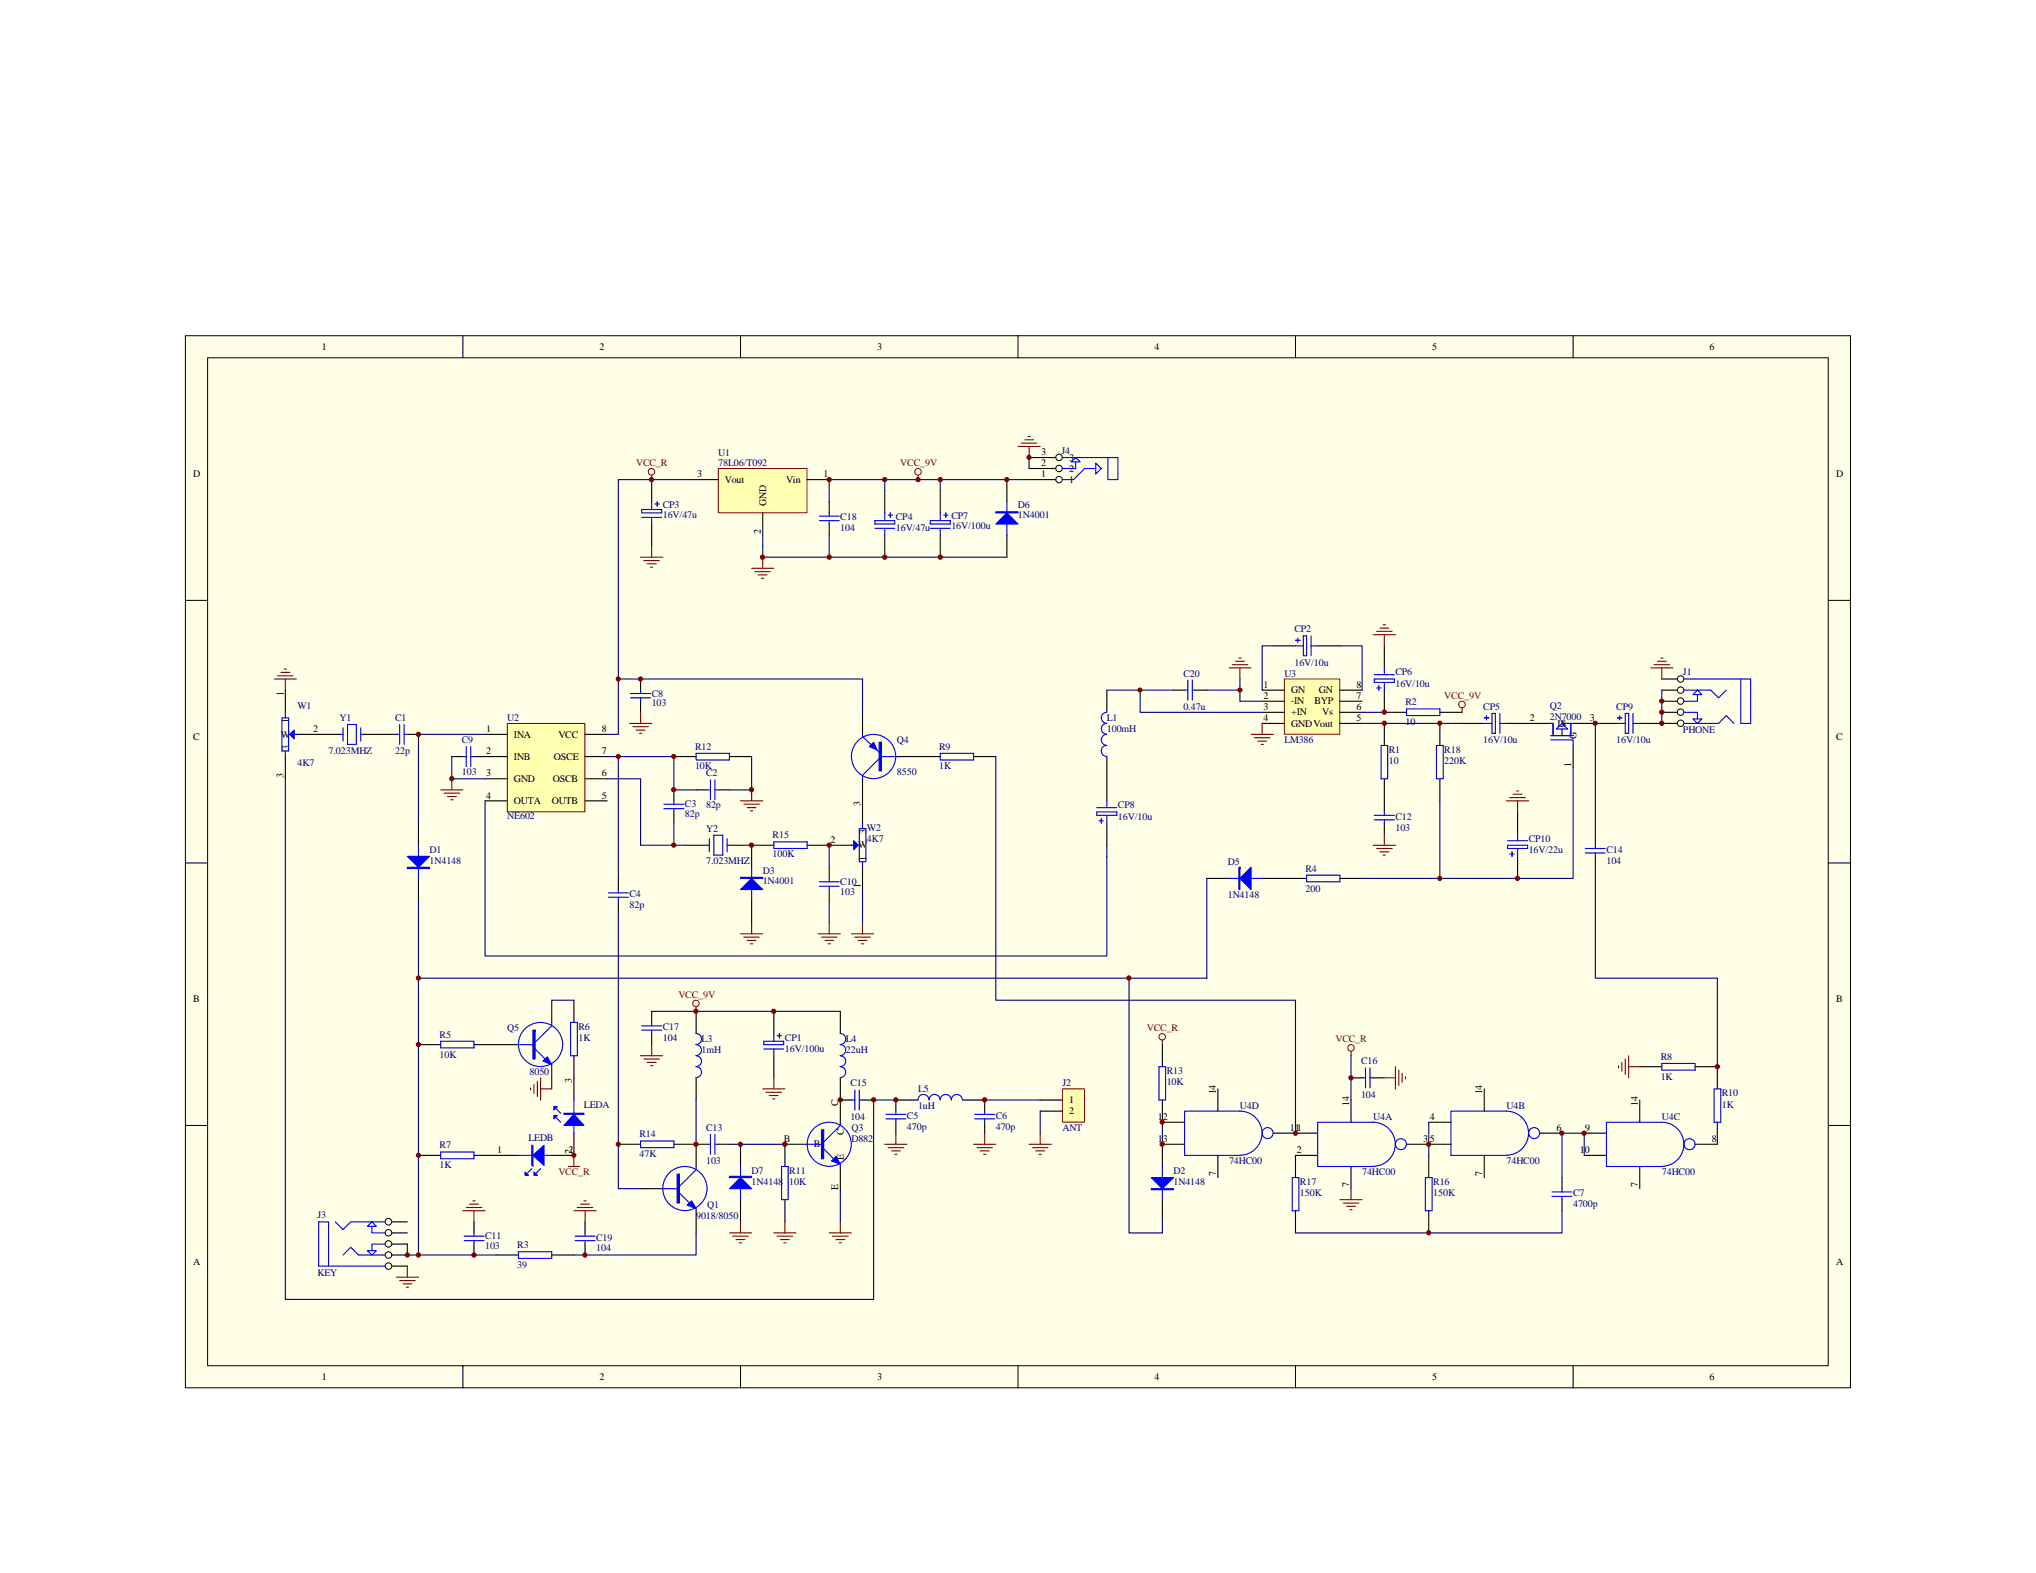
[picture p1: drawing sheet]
<svg xmlns="http://www.w3.org/2000/svg" width="279mm" height="216mm" viewBox="0 0 279 216" stroke-linecap="round" stroke-linejoin="round" font-family="sans-serif">
<path d="M25.4 46.1h228.5v144.4h-228.5z" fill="#ffffe8"/>
<g fill="none" stroke="#000" stroke-width=".14">
<path d="M25.4 46.1h228.5v144.4h-228.5zM28.5 49.1h222.4v138.4h-222.4zM63.5 46.1v3M101.6 46.1v3M139.7 46.1v3M177.8 46.1v3M215.9 46.1v3M25.4 82.4h3.1M250.9 82.4h3.1M25.4 118.4h3.1M250.9 118.4h3.1M25.4 154.5h3.1"/>
<path d="M250.9 154.5h3.1M63.5 187.5v3M101.6 187.5v3M139.7 187.5v3M177.8 187.5v3M215.9 187.5v3"/>
</g>
<path d="M113.8 68.9v1.5M113.8 71.9v1.5M129 67.4v3M129 73.4v3.1M138.2 65.8v3.1M138.2 73.4v3.1M43.7 100.8h3.1M49.8 100.8h4.6M55.9 100.8h1.5" fill="none" stroke="#000" stroke-width=".15"/>
<g fill="none" stroke="#00f" stroke-width=".15">
<path d="M112.4 71.5h2.8M112.4 70.8h2.8M113.8 70.4v.4M113.8 71.5v.4M127.7 71.5h2.7v.4h-2.7zM127.7 72.5h2.7M129 70.4v1.1M129 72.5v.9M129.5 70.7h.6M129.8 70.4v.6M138.2 68.9v4.5M47.1 99.9v1.8"/>
<path d="M47.7 99.4h1.2v2.8h-1.2zM49.5 99.9v1.8M54.8 99.4v2.8M55.5 99.4v2.8M46.8 100.8h.3M49.5 100.8h.3M54.4 100.8h.4M55.5 100.8h.4"/>
</g>
<g fill="#00f" stroke="#00f" stroke-width=".15">
<path d="M138.2 70.4l1.5 1.5h-3z"/>
<path d="M136.7 70.3h3v.1h-3z" fill-rule="evenodd"/>
</g>
<path d="M141.1 59.9h.3M139.7 61.3h3M140.2 60.8h2.1M140.6 60.4h1.2M141.2 61.3v1.5" fill="none" stroke="#800000" stroke-width=".15"/>
<path d="M69.6 99.3h10.7v12.1h-10.7z" fill="#ffffb0"/>
<g fill="none" stroke="#800000" stroke-width=".14">
<path d="M69.6 99.3h10.7v12.1h-10.7z"/>
<circle cx="89.4" cy="64.8" r=".45"/>
</g>
<g fill="none" stroke="#000" stroke-width=".15">
<path d="M89.4 65.8v3.1M89.4 71.9v3.1M87.9 93.2v1.5M87.9 96.2v1.6M118.4 97.8v3M62 103.8h1.5M65 103.8h4.6M66.6 100.8h3M66.6 106.9h3M66.6 109.9h3M80.3 100.8h3M80.3 103.8h3"/>
<path d="M80.3 106.9h3M80.3 109.9h3M92.5 103.8h3M92.5 108.4v1.5M92.5 111.4v1.6M94 116h3M95.5 108.4h1.5M98.6 108.4h1.5M100.1 103.8h3M100.1 116h6.1M103.1 116v3M110.8 116h3"/>
<path d="M113.8 119v1.6M118.4 106.9v3M122.9 103.8h6.1M133.6 103.8h3.1M103.1 123.6v3.1M113.8 122.1v1.5"/>
</g>
<g fill="none" stroke="#00f" stroke-width=".15">
<path d="M88.1 69.9h2.7v.5h-2.7zM88.1 71h2.7M89.4 68.9v1M89.4 71v.9M89.9 69.2h.6M90.2 68.9v.6M86.5 95.8h2.8M86.5 95.2h2.8M87.9 94.7v.5M87.9 95.8v.4M63.5 103.8h.5M64 102.5v2.7"/>
<path d="M64.6 102.5v2.7M64.6 103.8h.4M91.1 111h2.8M91.1 110.4h2.8M92.5 109.9v.5M92.5 111v.4M95.5 103.4h4.6v.9h-4.6zM97 108.4h.5M97 116h.3M97.3 115.1v1.8M97.5 107v2.8M98 114.6h1.2v2.8h-1.2z"/>
<path d="M98.1 108.4h.5M98.1 107v2.8M99.8 115.1v1.8M99.8 116h.3M103.1 119v4.6M106.2 115.5h4.6v1h-4.6zM118.4 100.8v.3l2.2 2.1M120.6 104.1l-2.2 2.3v.5M121 103.8h2.1M129 103.4h4.6v.9h-4.6zM112.4 121.6h2.8M112.4 121h2.8"/>
<path d="M113.8 120.6v.4M113.8 121.6v.5"/>
<circle cx="119.9" cy="103.8" r="3"/>
</g>
<path d="M118.4 97.8v-4.6h-33.5v7.6h-1.6M57.4 100.8h9.2M62 103.8v3.1h4.6M83.3 103.8h1.6v16.8M83.3 106.9h4.6v9.1h4.6M84.9 103.8h7.6v4.6h3M92.5 113v3h1.5M103.1 103.8v4.6h-3M113.8 116v3M113.8 123.6v3.1M118.4 122.1v4.6" fill="none" stroke="#000080" stroke-width=".15"/>
<g fill="none" stroke="#800000" stroke-width=".15">
<path d="M87.9 76.5h3.1M88.3 76.9h2.2M88.8 77.4h1.2M89.3 77.9h.3M89.4 65.2v.6M89.4 75v1.5M37.6 93.2h3.1M38.1 92.8h2.1M38.5 92.3h1.3M39 91.8h.3M39.2 93.2v1.5M86.4 99.3h3"/>
<path d="M86.8 99.7h2.2M87.9 97.8v1.5M60.5 108.4h3M60.9 108.9h2.2M61.4 109.3h1.2M61.8 109.8h.4M62 106.9v1.5M87.3 100.2h1.2M87.8 100.6h.3M101.6 109.9h3.1M102.1 110.4h2.1M102.5 110.8h1.2"/>
<path d="M103 111.3h.3M103.1 108.4v1.5M101.6 128.2h3.1M102.1 128.6h2.1M102.5 129.1h1.2M103 129.5h.3M103.1 126.7v1.5M112.3 128.2h3M112.7 128.6h2.2M113.2 129.1h1.2M113.6 129.5h.4M113.8 126.7v1.5"/>
<path d="M116.8 128.2h3.1M117.3 128.6h2.1M117.8 129.1h1.2M118.2 129.5h.3M118.4 126.7v1.5"/>
</g>
<g fill="#00f" stroke="#00f" stroke-width=".15">
<path d="M101.6 122.1l1.5-1.5 1.6 1.5z"/>
<path d="M119.3 102.5l.6-.6 .5 1z"/>
<path d="M101.6 120.4h3.1v.2h-3.1z" fill-rule="evenodd"/>
<path d="M120.6 101.9v3.9h.4v-3.9z" fill-rule="evenodd"/>
</g>
<path d="M98.6 64.3h12.1v6.1h-12.1z" fill="#ffffb0"/>
<g fill="none" stroke="#800000" stroke-width=".14">
<path d="M98.6 64.3h12.1v6.1h-12.1z"/>
<circle cx="126" cy="64.8" r=".45"/>
</g>
<g fill="none" stroke="#000" stroke-width=".15">
<path d="M95.5 65.8h3.1M104.7 70.4v3M110.8 65.8h3M121.4 67.4v3M121.4 73.4v3.1M151.9 94.7v3.1M197.6 99.3v3M209.8 99.3h3M215.9 99.3h6.1M225 99.3h3M151.9 103.8v6.1M151.9 113v3"/>
<path d="M197.6 106.9v3M208.3 111.4v3.1M208.3 117.5v3.1M215.9 102.3v3.1M84.9 120.6v1.5M84.9 123.6v1.5M165.6 120.6h3.1M173.2 120.6h6.1M183.9 120.6h3"/>
</g>
<path d="M103.1 78h3.1M103.6 78.5h2.1M104.1 78.9h1.2M104.5 79.4h.3M104.7 76.5v1.5M126 65.2v.6M206.7 109.9h3.1M207.2 109.5h2.1M207.6 109h1.3M208.1 108.6h.3M208.3 109.9v1.5" fill="none" stroke="#800000" stroke-width=".15"/>
<g fill="none" stroke="#00f" stroke-width=".15">
<path d="M120.1 71.5h2.7v.4h-2.7zM120.1 72.5h2.7M121.4 70.4v1.1M121.4 72.5v.9M121.9 70.7h.6M122.2 70.4v.6M151.9 97.8a.76 .76 0 0 0-.8 .7 .76 .76 0 0 0 .8 .8 .74 .74 0 0 0-.8 .7 .74 .74 0 0 0 .8 .8M214.4 99.3h1.5M215.6 99.3v1.7M222 99.3h1M222 98.5h.6M222.3 98.2v.6"/>
<path d="M223 97.9h.5v2.7h-.5zM224.1 99.3h.9M224.1 97.9v2.7M150.5 110.8h2.8M150.5 111.4h2.8v.5h-2.8zM150.8 112.7h.6M151.1 112.4v.6M151.9 100.8a.76 .76 0 0 0-.8 .8 .76 .76 0 0 0 .8 .7 .75 .75 0 0 0-.8 .8 .75 .75 0 0 0 .8 .7M151.9 109.9v.9M151.9 111.9v1.1M197.1 102.3h1v4.6h-1zM206.9 115.4h2.7"/>
<path d="M206.9 116h2.7v.5h-2.7zM207.2 117.2h.6M207.5 116.9v.6M208.3 114.5v.9M208.3 116.5v1M212.8 101h3.1M212.8 101.6h3.1v.7M213.1 100.8v-1.5h-.3h.3v1.7M213.6 100.1l.8-.8 .7 .8zM214.4 100.1v.9M83.5 122.6h2.7M83.5 123.1h2.7"/>
<path d="M84.9 122.1v.5M84.9 123.1v.5M168.7 120.6h4.5M179.3 120.1h4.6v.9h-4.6z"/>
</g>
<path d="M104.7 73.4v1.6M151.9 116v1.5M57.4 134.3h108.2M84.9 125.1v38.1" fill="none" stroke="#000080" stroke-width=".15"/>
<g fill="#00f" stroke="#00f" stroke-width=".15">
<path d="M170.2 120.6l1.5-1.6v3.1z"/>
<path d="M170 119v3.1h.2v-3.1z" fill-rule="evenodd"/>
</g>
<path d="M176.3 93.2h7.6v7.6h-7.6z" fill="#ffffb0"/>
<g fill="none" stroke="#800000" stroke-width=".14">
<path d="M176.3 93.2h7.6v7.6h-7.6z"/>
<circle cx="200.6" cy="96.7" r=".45"/>
<circle cx="95.5" cy="137.7" r=".45"/>
</g>
<g fill="none" stroke="#000" stroke-width=".15">
<path d="M161 94.7h1.6M164.1 94.7h1.5M173.2 96.2h3.1M173.2 94.7h3.1M173.2 97.8h3.1M173.2 99.3h3.1M174.7 88.6h3.1M180.8 88.6h3.1M183.9 96.2h3M183.9 94.7h3M183.9 97.8h3M183.9 99.3h3"/>
<path d="M190 94.7v3.1h3M190 88.6v3.1M190 99.3v3M197.6 97.8h3M200.6 99.3h3.1M206.7 99.3h3.1M228 96.2h2.2M228 94.7h2.2M228 97.8h2.2M228 99.3h2.2M228 93.2h2.2M57.4 113v3"/>
<path d="M190 106.9v4.5M190 113v1.5M218.9 114.5v1.5M218.9 117.5v1.5M57.4 120.6v3M89.4 138.8v1.5M95.5 138.8v3.1M106.2 138.8v3.1M115.3 138.8v3.1M84.9 157.1h3M89.4 141.9v1.5M92.5 157.1h4.5"/>
<path d="M95.5 147.9v3.1M95.5 157.1v3M98.6 157.1h1.5M101.6 157.1v3M106.2 144.9v3M110.8 157.1h-3.1v3M115.3 147.9v6.1M115.3 151h1.5M118.4 151h1.5M122.9 154v1.5M126 151h-3.1v1.5M132.1 151h3v1.5"/>
<path d="M135.1 154v1.5M53.8 167.7h2.1M53.8 169.2h2.1M53.8 170.8h2.1M53.8 172.3h2.1M53.8 173.8h2.1M65 167.7v1.5M65 170.8v1.5M68.1 172.3h3M75.7 172.3h3.1M80.3 167.7v1.5M80.3 170.8v1.5"/>
<path d="M87.9 163.2h3.1M95.5 166.2v3M101.6 164.7v3M107.7 164.7v3M115.3 160.1v3.1"/>
</g>
<g fill="none" stroke="#00f" stroke-width=".15">
<path d="M162.6 94.7h.4M163 93.3v2.8M163.6 93.3v2.8M163.6 94.7h.5M177.8 87.9h.6M177.8 88.6h1.1M178.1 87.6v.6M178.9 87.3h.4v2.7h-.4zM179.9 88.6h.9M179.9 87.3v2.7M188.6 93.2h2.7v.5h-2.7zM188.6 92.6h2.7"/>
<path d="M188.9 94.4h.6M189.2 94.1v.6M190 91.7v.9M190 93.7v1M193 97.3h4.6v.9h-4.6zM203.7 98.5h.6M203.7 99.3h1M204 98.2v.6M204.7 97.9h.5v2.7h-.5zM205.8 99.3h.9M205.8 97.9v2.7M231.1 97.8h1.8v.9"/>
<path d="M231.1 99.3h4.7l1.1-1.1 1.1 1.1M231.1 94.7h3.7l1 1.1 1.1-1.1M232.3 95.3l.6-.6 .7 .6zM232.3 98.7h1.3l-.7 .6zM232.9 95.3v.9h-1.8M238.9 93.2v6.1h1.3v-6.1h-9.1M57.4 116v4.6M188.6 112.5h2.7M188.6 111.9h2.7M189.5 102.3h.9v4.6h-.9zM190 111.4v.5M190 112.5v.5"/>
<path d="M217.6 117.1h2.7M217.6 116.5h2.7M218.9 116v.5M218.9 117.1v.4M87.9 156.6h4.6v.9h-4.6zM88.1 141.4h2.7M88.1 140.8h2.7M89.4 140.3v.5M89.4 141.4v.5M95.5 141.9a.75 .75 0 0 1 .8 .7 .75 .75 0 0 1-.8 .8 .76 .76 0 0 1 .8 .7 .76 .76 0 0 1-.8 .8M95.5 144.9a.74 .74 0 0 1 .8 .7 .74 .74 0 0 1-.8 .8M95.5 146.4a.75 .75 0 0 1 .8 .8 .75 .75 0 0 1-.8 .7"/>
<path d="M97 157.1h.5M97.5 155.7v2.7M98.1 157.1h.5M98.1 155.7v2.7M104.8 142.9h2.7v.5h-2.7zM104.8 144h2.7M106.2 141.9v1M106.2 144v.9M106.6 142.2h.7M107 141.9v.6M110.8 157.1h2.2M113 157.7l1.4 1.3"/>
<path d="M115.3 141.9a.75 .75 0 0 1 .8 .7 .75 .75 0 0 1-.8 .8 .76 .76 0 0 1 .8 .7 .76 .76 0 0 1-.8 .8M115.3 144.9a.74 .74 0 0 1 .8 .7 .74 .74 0 0 1-.8 .8M115.3 146.4a.75 .75 0 0 1 .8 .8 .75 .75 0 0 1-.8 .7M115.3 154v.5l-2.3 2.3M115.3 159.8v.3M116.8 151h.5M117.3 149.6v2.8M117.9 151h.5M117.9 149.6v2.8M121.6 153.6h2.7M121.6 153h2.7M122.9 152.5v.5"/>
<path d="M122.9 153.6v.4M126 151a.75 .75 0 0 1 .7-.8 .75 .75 0 0 1 .8 .8M127.5 151a.75 .75 0 0 1 .8-.8 .75 .75 0 0 1 .7 .8M129 151a.75 .75 0 0 1 .8-.8 .75 .75 0 0 1 .7 .8 .76 .76 0 0 1 .8-.8 .76 .76 0 0 1 .8 .8M133.8 153.6h2.7M133.8 153h2.7M135.1 152.5v.5M135.1 153.6v.4M45.1 173.8v-6.1h-1.4v6.1h9.2M46 167.7l1.1 1.1 1-1.1h4.8M47.1 172.3l1-1.1 1.1 1.1h3.7M50.4 171.7h1.2l-.6 .6z"/>
<path d="M51 167.7l.6 .6h-1.2zM51 168.3v.9h1.9M52.9 170.8h-1.9v.9M63.7 169.7h2.7M63.7 170.3h2.7M65 169.2v.5M65 170.3v.5M71.1 171.8h4.6v.9h-4.6zM78.9 169.7h2.8M78.9 170.3h2.8M80.3 169.2v.5M80.3 170.3v.5"/>
<path d="M91 163.2h2.2M93.2 163.7l1.4 1.4M95.5 160.1v.4l-2.3 2.3M95.5 165.9v.3M101.6 160.1v4.6M107.3 160.1h.9v4.6h-.9z"/>
<circle cx="113.8" cy="157.1" r="3"/>
<circle cx="94" cy="163.1" r="3"/>
</g>
<g fill="none" stroke="#000080" stroke-width=".15">
<path d="M161 94.7h-4.5v3.1h16.7M165.6 94.7h4.6M170.2 93.2v3h3M174.7 88.6h-1.5v6.1M183.9 88.6h3v6.1M186.9 97.8h3.1M186.9 99.3h13.7M228 94.7v4.6M39.2 106.9v71.5h80.7v-27.4h3M57.4 100.8v12.2M57.4 123.6v48.7M89.4 138.8h25.9"/>
<path d="M95.5 151v6.1M100.1 157.1h7.6M135.1 151h7.6M84.9 163.2h3M115.3 163.2v4.5"/>
</g>
<g fill="none" stroke="#800000" stroke-width=".15">
<path d="M168.7 91.7h3M169.1 91.2h2.1M169.6 90.8h1.2M170 90.3h.3M170.2 91.7v1.5M173.2 99.3v1.5M188.4 87.1h3.1M188.9 86.7h2.2M189.4 86.2h1.2M189.8 85.7h.3M190 87.1v1.5M200.6 97.2v.6"/>
<path d="M226.5 91.7h3.1M227 91.2h2.1M227.5 90.8h1.2M227.9 90.3h.3M228 91.7v1.5M171.7 100.8h3M172.1 101.3h2.2M172.6 101.7h1.2M173.1 102.2h.3M188.4 116h3.1M188.9 116.5h2.2M189.4 116.9h1.2"/>
<path d="M189.8 117.4h.3M190 114.5v1.5M95.5 138.2v.6M87.9 144.9h3.1M88.3 145.4h2.2M88.8 145.8h1.2M89.3 146.3h.3M89.4 143.4v1.5M104.7 149.5h3M105.1 149.9h2.2M105.6 150.4h1.2M106 150.8h.3"/>
<path d="M106.2 147.9v1.6M121.4 157.1h3.1M121.9 157.5h2.1M122.3 158h1.2M122.8 158.4h.3M122.9 155.5v1.6M133.6 157.1h3.1M134.1 157.5h2.1M134.5 158h1.2M135 158.4h.3M135.1 155.5v1.6M54.4 175.3h3"/>
<path d="M54.8 175.8h2.2M55.3 176.2h1.2M55.8 176.7h.3M55.9 173.8v1.5M63.5 166.2h3.1M64 165.7h2.1M64.4 165.3h1.3M64.9 164.8h.3M65 166.2v1.5M78.8 166.2h3M79.2 165.7h2.1M79.7 165.3h1.2"/>
<path d="M80.1 164.8h.3M80.3 166.2v1.5M100.1 169.2h3M100.5 169.7h2.2M101 170.1h1.2M101.5 170.6h.3M101.6 167.7v1.5M106.2 169.2h3M106.6 169.7h2.2M107.1 170.1h1.2M107.5 170.6h.4M107.7 167.7v1.5"/>
<path d="M113.8 169.2h3M114.3 169.7h2.1M114.7 170.1h1.2M115.2 170.6h.3M115.3 167.7v1.5"/>
</g>
<g fill="none" stroke="#000" stroke-width=".14">
<circle cx="230.6" cy="96.2" r=".45"/>
<circle cx="230.6" cy="93.2" r=".45"/>
<circle cx="230.6" cy="99.3" r=".45"/>
<circle cx="230.6" cy="97.7" r=".45"/>
<circle cx="230.6" cy="94.7" r=".45"/>
<circle cx="53.3" cy="167.7" r=".46"/>
<circle cx="53.3" cy="173.8" r=".45"/>
<circle cx="53.3" cy="169.2" r=".45"/>
<circle cx="53.3" cy="172.3" r=".45"/>
<circle cx="53.3" cy="170.7" r=".45"/>
</g>
<g fill="#00f" stroke="#00f" stroke-width=".15">
<path d="M94.3 165.4l.6-.6 .6 1.1z"/>
<path d="M100.1 163.2l1.5-1.6 1.5 1.6z"/>
<path d="M114.1 159.3l.6-.6 .6 1.1z"/>
<path d="M55.9 117.5h3l-1.5 1.5z"/>
<path d="M92.9 161.2v3.9h.3v-3.9z" fill-rule="evenodd"/>
<path d="M100.1 161.5h3v.1h-3z" fill-rule="evenodd"/>
<path d="M112.7 155.1v3.9h.3v-3.9z" fill-rule="evenodd"/>
<path d="M55.9 119h3v.2h-3z" fill-rule="evenodd"/>
</g>
<path d="M145.8 149.5h3v4.5h-3z" fill="#ffffb0"/>
<g fill="none" stroke="#800000" stroke-width=".14">
<path d="M145.8 149.5h3v4.5h-3z"/>
<circle cx="159.5" cy="142.3" r=".45"/>
<circle cx="185.4" cy="143.8" r=".45"/>
</g>
<g fill="none" stroke="#000" stroke-width=".15">
<path d="M141.2 65.8h3.7M141.2 64.3h3.7M141.2 62.8h3.7M39.2 94.7v3.1M39.2 103.8v3.1M40.7 100.8h3M113.8 116h3M118.4 109.9v3.1M118.4 119v3.1M75.7 137.3v3M78.8 137.3v3M57.4 158.6h3.1"/>
<path d="M57.4 143.4h3.1M65 158.6h6.1M65 143.4h6.1M75.7 146.4v3.1M78.8 155.5v3.1h-3.1M78.8 144.9v6.1M142.7 151h3.1M142.7 152.5h3.1M159.5 143.4v3M159.5 151v3h3.1M162.6 157.1h-3.1v3M167.1 149.5v3"/>
<path d="M167.1 158.6v3M174.7 155.5h6.1M180.8 158.6h-3v3M185.4 151v3M185.4 147.9h1.5M188.4 147.9h1.6M193 157.1h6.1M196.1 154h3M196.1 158.6v3M203.7 149.5v3M203.7 158.6v3M211.3 155.5h3.1"/>
<path d="M217.4 155.5h3.1M217.4 158.6h3.1M225 151v3M225 146.4h3M232.6 146.4h3.1v3.1M235.7 154v3.1h-3.1M159.5 164.7v3M177.8 166.2v3M185.4 160.1v3.1M196.1 166.2v3M214.4 161.6v1.6M214.4 164.7v1.5"/>
<path d="M225 160.1v3.1"/>
</g>
<g fill="none" stroke="#800000" stroke-width=".15">
<path d="M72.8 149.3v.3M73.3 148.8v1.3M73.7 148.4v2.1M74.2 149.5h1.5M74.2 147.9v3.1M78.8 158.6v1.5M141.2 157.1h3.1M141.7 157.5h2.1M142.1 158h1.3M142.6 158.4h.3M142.7 155.5v1.6M159.5 142.8v.6"/>
<path d="M185.4 144.3v.6M190 147.9h1.5M191.5 146.4v3.1M192 146.9v2.1M192.4 147.3v1.2M192.9 147.8v.3M222.1 146.3v.3M222.6 145.8v1.2M223 145.4v2.1M223.5 144.9v3M223.5 146.4h1.5M78 160.1h1.5"/>
<path d="M183.9 164.7h3M184.3 165.1h2.2M184.8 165.6h1.2M185.3 166h.2M185.4 163.2v1.5"/>
</g>
<g fill="none" stroke="#000080" stroke-width=".15">
<path d="M95.5 65.8h-10.6v27.4M104.7 75v1.5h33.5M113.8 73.4v3.1M121.4 65.8v1.6M129 65.8v1.6M141.2 62.8v1.5M141.2 65.8h-27.4v3.1M151.9 94.7h4.6M218.9 99.3v15.2M66.6 109.9v21.3h85.3v-13.7M136.7 103.8v33.5h41.1v18.2M197.6 109.9v10.7"/>
<path d="M215.9 105.4v15.2h-29M218.9 119v15.3h16.8v12.1M75.7 137.3h3.1M154.9 134.3v34.9h4.6v-1.5M165.6 120.6v13.7M142.7 152.5v3M159.5 154v3.1M185.4 144.9v6.1M196.1 154v4.6M217.4 158.6v-3.1h-3v6.1M55.9 170.8v1.5h12.2M95.5 169.2v3.1h-16.7"/>
<path d="M214.4 166.2v3h-36.6"/>
</g>
<g fill="none" stroke="#00f" stroke-width=".15">
<path d="M145.8 62.8h6.2M147 63.4l.6-.6 .6 .6zM147.6 63.4v.9h-1.8M150.4 64.3h-1.6l-1.5 1.5h-1.5M150.4 63.6l.7 .7-.7 .8zM152 62.8h1.4v3h-1.4zM38.7 98.5h.9v4.6h-.9zM39.2 97.8v.7M39.2 103.1v.7M39.6 100.8h1.1M116.8 116h1.1M117.9 113.7h.9v4.6h-.9z"/>
<path d="M118.4 113v.7M118.4 118.3v.7M60.5 158.1h4.5v.9h-4.5zM60.5 142.9h4.5v.9h-4.5zM71.1 158.6h4.6M71.1 143.4h2.3M73.4 144l1.4 1.4M75.7 140.3v.5l-2.3 2.3M75.7 146.1v.3M76.3 152.2l.6 .6M76.3 153.4l.6 .6M78.3 140.3h.9v4.6h-.9z"/>
<path d="M78.8 151v4.5M159 146.4h1v4.6h-1zM162.6 152.5h7.6a3 3 0 0 1 3 3 3 3 0 0 1-3 3.1h-7.6zM186.9 147.9h.5M187.4 146.6v2.7M188 147.9h.4M188 146.6v2.7M188.4 154a3 3 0 0 1 3.1 3.1 3 3 0 0 1-3.1 3M188.4 154h-7.6v6.1h7.6M206.7 152.5a3 3 0 0 1 3.1 3 3 3 0 0 1-3.1 3.1M206.7 152.5h-7.6v6.1h7.6M228 146h4.6v.9h-4.6z"/>
<path d="M235.2 149.5h.9v4.5h-.9zM73 160.4l-.6 .6M74.2 160.4l-.6 .6M159.5 160.1v4.6M177.3 161.6h.9v4.6h-.9zM195.6 161.6h.9v4.6h-.9zM213 164.2h2.7M213 163.6h2.7M214.4 163.2v.4M214.4 164.2v.5M228 160.1a3 3 0 0 0 3.1-3 3 3 0 0 0-3.1-3.1h-7.5v6.1h7.5"/>
<circle cx="74.2" cy="143.4" r="3"/>
<circle cx="174" cy="155.5" r=".76"/>
<circle cx="192.2" cy="157" r=".76"/>
<circle cx="210.5" cy="155.5" r=".76"/>
<circle cx="231.8" cy="157" r=".76"/>
</g>
<g fill="#00f" stroke="#00f" stroke-width=".15">
<path d="M158 161.6h3l-1.5 1.6z"/>
<path d="M40.4 100.2v1.2l-.6-.6z"/>
<path d="M117.2 115.4l.6 .6-.6 .6z"/>
<path d="M74.5 145.6l.6-.5 .6 1z"/>
<path d="M78.8 153l1.3 1.5h-2.7z"/>
<path d="M76 151.9h.5l-.5 .5z"/>
<path d="M76 153.1h.5l-.5 .5z"/>
<path d="M73.1 158.6l1.6-1.4v2.8z"/>
<path d="M72.1 160.9l.4 .4h-.4z"/>
<path d="M73.3 160.9l.4 .4h-.4z"/>
<path d="M158 163.2h3v.1h-3z" fill-rule="evenodd"/>
<path d="M73.1 141.4v4h.3v-4z" fill-rule="evenodd"/>
<path d="M77.4 152.8h2.7v.2h-2.7z" fill-rule="evenodd"/>
<path d="M73 157.2h.1v2.8h-.1z" fill-rule="evenodd"/>
</g>
<g fill="none" stroke="#000" stroke-width=".14">
<circle cx="145.3" cy="62.8" r=".45"/>
<circle cx="145.3" cy="64.3" r=".45"/>
<circle cx="145.3" cy="65.8" r=".45"/>
</g>
<g fill="#800000" stroke="#800000" stroke-width=".14">
<circle cx="57.4" cy="100.8" r=".3"/>
<circle cx="62" cy="106.9" r=".3"/>
<circle cx="92.5" cy="103.8" r=".29"/>
<circle cx="84.8" cy="103.8" r=".29"/>
<circle cx="92.5" cy="108.4" r=".3"/>
<circle cx="103.1" cy="108.4" r=".3"/>
<circle cx="103.1" cy="116" r=".3"/>
<circle cx="92.5" cy="116" r=".3"/>
<circle cx="95.5" cy="138.8" r=".3"/>
<circle cx="106.2" cy="138.8" r=".3"/>
<circle cx="115.3" cy="151" r=".3"/>
<circle cx="84.8" cy="157.1" r=".29"/>
<circle cx="101.6" cy="157.1" r=".3"/>
<circle cx="107.7" cy="157.1" r=".3"/>
<circle cx="80.3" cy="172.3" r=".29"/>
<circle cx="55.9" cy="172.3" r=".3"/>
<circle cx="57.4" cy="172.3" r=".3"/>
<circle cx="65" cy="172.3" r=".3"/>
<circle cx="119.9" cy="151" r=".3"/>
<circle cx="122.9" cy="151" r=".3"/>
<circle cx="135.1" cy="151" r=".29"/>
<circle cx="138.2" cy="65.8" r=".29"/>
<circle cx="129" cy="76.5" r=".3"/>
<circle cx="141.2" cy="62.8" r=".29"/>
<circle cx="113.8" cy="65.8" r=".3"/>
<circle cx="104.6" cy="76.5" r=".3"/>
<circle cx="121.4" cy="76.5" r=".3"/>
<circle cx="126" cy="65.8" r=".3"/>
<circle cx="129" cy="65.8" r=".3"/>
<circle cx="121.4" cy="65.8" r=".3"/>
<circle cx="113.8" cy="76.5" r=".3"/>
<circle cx="87.9" cy="93.2" r=".29"/>
<circle cx="84.8" cy="93.2" r=".29"/>
<circle cx="89.4" cy="65.8" r=".3"/>
<circle cx="197.6" cy="120.6" r=".29"/>
<circle cx="197.6" cy="99.3" r=".29"/>
<circle cx="208.2" cy="120.6" r=".3"/>
<circle cx="218.9" cy="99.3" r=".3"/>
<circle cx="228" cy="99.3" r=".3"/>
<circle cx="156.4" cy="94.7" r=".29"/>
<circle cx="170.2" cy="94.7" r=".29"/>
<circle cx="190" cy="97.7" r=".3"/>
<circle cx="190" cy="99.3" r=".3"/>
<circle cx="228" cy="97.7" r=".3"/>
<circle cx="228.1" cy="96.2" r=".29"/>
<circle cx="57.4" cy="134.2" r=".3"/>
<circle cx="159.5" cy="154" r=".3"/>
<circle cx="159.5" cy="157.1" r=".3"/>
<circle cx="196.1" cy="157.1" r=".29"/>
<circle cx="185.4" cy="147.9" r=".3"/>
<circle cx="214.3" cy="155.5" r=".3"/>
<circle cx="196.1" cy="169.2" r=".29"/>
<circle cx="217.4" cy="155.5" r=".3"/>
<circle cx="177.8" cy="155.5" r=".3"/>
<circle cx="235.7" cy="146.4" r=".3"/>
<circle cx="154.9" cy="134.2" r=".3"/>
<circle cx="113.8" cy="116" r=".3"/>
<circle cx="95.5" cy="157.1" r=".3"/>
<circle cx="78.8" cy="158.6" r=".29"/>
<circle cx="57.4" cy="143.4" r=".3"/>
<circle cx="57.4" cy="158.6" r=".29"/>
</g>
<g font-size="1.4">
<text x="44.2" y="48">1</text>
<text x="82.3" y="48">2</text>
<text x="120.4" y="48">3</text>
<text x="158.4" y="48">4</text>
<text x="196.5" y="48">5</text>
<text x="234.6" y="48">6</text>
<text x="26.5" y="65.5">D</text>
<text x="95.7" y="65.5">3</text>
<text x="113" y="65.5">1</text>
<text x="142.9" y="65.5">1</text>
<text x="142.9" y="64">2</text>
<text x="142.9" y="62.5">3</text>
<text x="146.7" y="64.7">2</text>
<text x="146.7" y="63.2">3</text>
<text x="252" y="65.5">D</text>
<text x="99.5" y="66.3">Vout</text>
<text x="105.2" y="69.5" transform="rotate(-90 105.2 69.5)">GND</text>
<text x="107.9" y="66.3">Vin</text>
<text x="146.7" y="66.3">1</text>
<text x="104.4" y="73.3" transform="rotate(-90 104.4 73.3)">2</text>
<text x="38.9" y="95.5" transform="rotate(-90 38.9 95.5)">1</text>
<text x="173.4" y="94.4">1</text>
<text x="173.4" y="95.9">2</text>
<text x="177.2" y="95.1">GN</text>
<text x="181" y="95.1">GN</text>
<text x="186.2" y="95.9">7</text>
<text x="186.2" y="94.4">8</text>
<text x="26.5" y="101.5">C</text>
<text x="38.5" y="101.2">W</text>
<text x="39.6" y="99.3" transform="rotate(-90 39.6 99.3)">1</text>
<text x="43" y="100.5">2</text>
<text x="66.7" y="100.5">1</text>
<text x="70.5" y="101.2">INA</text>
<text x="76.6" y="101.2">VCC</text>
<text x="82.6" y="100.5">8</text>
<text x="173.4" y="97.4">3</text>
<text x="173.4" y="99">4</text>
<text x="177.2" y="96.7">-IN</text>
<text x="177.2" y="98.2">+IN</text>
<text x="177.2" y="99.7">GNDVout</text>
<text x="180.4" y="96.7">BYP</text>
<text x="181.4" y="98.2">Vs</text>
<text x="186.2" y="99">5</text>
<text x="186.2" y="97.4">6</text>
<text x="209.9" y="99">2</text>
<text x="213.7" y="99.7">DS</text>
<text x="216.4" y="101.4" transform="rotate(-90 216.4 101.4)">G</text>
<text x="218.2" y="99">3</text>
<text x="252" y="101.5">C</text>
<text x="38.9" y="106.7" transform="rotate(-90 38.9 106.7)">3</text>
<text x="39.6" y="102.9" transform="rotate(-90 39.6 102.9)">3</text>
<text x="66.7" y="103.5">2</text>
<text x="66.7" y="106.6">3</text>
<text x="70.5" y="104.3">INB</text>
<text x="70.5" y="107.3">GND</text>
<text x="75.9" y="107.3">OSCB</text>
<text x="76" y="104.3">OSCE</text>
<text x="82.6" y="106.6">6</text>
<text x="82.6" y="103.5">7</text>
<text x="215.6" y="105.2" transform="rotate(-90 215.6 105.2)">1</text>
<text x="66.7" y="109.6">4</text>
<text x="70.5" y="110.4">OUTA</text>
<text x="75.7" y="110.4">OUTB</text>
<text x="82.6" y="109.6">5</text>
<text x="118.1" y="110.7" transform="rotate(-90 118.1 110.7)">3</text>
<text x="114" y="115.7">2</text>
<text x="117.8" y="116.4">W</text>
<text x="118.9" y="118.1" transform="rotate(-90 118.9 118.1)">1</text>
<text x="118.9" y="114.5" transform="rotate(-90 118.9 114.5)">3</text>
<text x="118.1" y="121.9" transform="rotate(-90 118.1 121.9)">1</text>
<text x="26.5" y="137.6">B</text>
<text x="252" y="137.6">B</text>
<text x="78.5" y="148.7" transform="rotate(-90 78.5 148.7)">3</text>
<text x="115" y="151.7" transform="rotate(-90 115 151.7)">C</text>
<text x="115.8" y="155.8" transform="rotate(-90 115.8 155.8)">C</text>
<text x="146.7" y="151.4">1</text>
<text x="146.7" y="152.9">2</text>
<text x="158.9" y="153.7">12</text>
<text x="166.9" y="150.2" transform="rotate(-90 166.9 150.2)">14</text>
<text x="177" y="155.2">111</text>
<text x="185.1" y="151.7" transform="rotate(-90 185.1 151.7)">14</text>
<text x="196.2" y="153.7">4</text>
<text x="203.4" y="150.2" transform="rotate(-90 203.4 150.2)">14</text>
<text x="213.6" y="155.2">6</text>
<text x="217.6" y="155.2">9</text>
<text x="224.7" y="151.7" transform="rotate(-90 224.7 151.7)">14</text>
<text x="68.2" y="158.2">1</text>
<text x="78" y="158.2">2</text>
<text x="78.5" y="158.4" transform="rotate(-90 78.5 158.4)">2</text>
<text x="107.5" y="156.7">B</text>
<text x="111.7" y="157.5">B</text>
<text x="115.8" y="159.2" transform="rotate(-90 115.8 159.2)">E</text>
<text x="158.9" y="156.7">13</text>
<text x="166.9" y="161.5" transform="rotate(-90 166.9 161.5)">7</text>
<text x="177.9" y="158.2">2</text>
<text x="195.3" y="156.7">3</text>
<text x="196.2" y="156.7">5</text>
<text x="203.4" y="161.5" transform="rotate(-90 203.4 161.5)">7</text>
<text x="216.8" y="158.2">10</text>
<text x="234.9" y="156.7">8</text>
<text x="115" y="163.3" transform="rotate(-90 115 163.3)">E</text>
<text x="185.1" y="163" transform="rotate(-90 185.1 163)">7</text>
<text x="224.7" y="163" transform="rotate(-90 224.7 163)">7</text>
<text x="26.5" y="173.6">A</text>
<text x="252" y="173.6">A</text>
<text x="44.2" y="189.4">1</text>
<text x="82.3" y="189.4">2</text>
<text x="120.4" y="189.4">3</text>
<text x="158.4" y="189.4">4</text>
<text x="196.5" y="189.4">5</text>
<text x="234.6" y="189.4">6</text>
</g>
<g font-size="1.4" fill="#800000">
<text x="87.3" y="64">VCC_R</text>
<text x="123.5" y="64">VCC_9V</text>
<text x="198.2" y="95.9">VCC_9V</text>
<text x="93.1" y="137">VCC_9V</text>
<text x="157.4" y="141.5">VCC_R</text>
<text x="183.3" y="143">VCC_R</text>
<text x="76.6" y="161.3">VCC_R</text>
</g>
<g font-size="1.4" fill="#000080">
<text x="98.6" y="62.6">U1</text>
<text x="98.6" y="64">78L06/T092</text>
<text x="145.6" y="62.3">J4</text>
<text x="91" y="69.8">CP3</text>
<text x="91" y="71.1">16V/47u</text>
<text x="115.3" y="71.4">C18</text>
<text x="122.9" y="71.4">CP4</text>
<text x="130.6" y="71.3">CP7</text>
<text x="139.7" y="69.8">D6</text>
<text x="139.7" y="71.1">1N4001</text>
<text x="115.3" y="72.9">104</text>
<text x="122.9" y="72.9">16V/47u</text>
<text x="130.6" y="72.6">16V/100u</text>
<text x="177.6" y="86.8">CP2</text>
<text x="89.4" y="95.6">C8</text>
<text x="162.4" y="92.9">C20</text>
<text x="176.3" y="92.9">U3</text>
<text x="177.6" y="91.4">16V/10u</text>
<text x="191.5" y="92.7">CP6</text>
<text x="191.5" y="94.2">16V/10u</text>
<text x="230.9" y="92.7">J1</text>
<text x="40.8" y="97.3">W1</text>
<text x="46.6" y="99">Y1</text>
<text x="54.2" y="99">C1</text>
<text x="63.4" y="102">C9</text>
<text x="69.6" y="99">U2</text>
<text x="89.4" y="97">103</text>
<text x="123.1" y="102">Q4</text>
<text x="151.9" y="99">L1</text>
<text x="151.9" y="100.5">100mH</text>
<text x="162.4" y="97.4">0.47u</text>
<text x="176.3" y="102">LM386</text>
<text x="192.9" y="96.8">R2</text>
<text x="192.9" y="99.6">10</text>
<text x="203.5" y="97.4">CP5</text>
<text x="203.5" y="102">16V/10u</text>
<text x="212.7" y="97.3">Q2</text>
<text x="212.7" y="98.8">2N7000</text>
<text x="221.8" y="97.4">CP9</text>
<text x="221.8" y="102">16V/10u</text>
<text x="230.9" y="100.6">PHONE</text>
<text x="40.8" y="105.2">4K7</text>
<text x="45.1" y="103.5">7.023MHZ</text>
<text x="54.2" y="103.5">22p</text>
<text x="63.4" y="106.4">103</text>
<text x="95.4" y="102.9">R12</text>
<text x="95.4" y="105.5">10K</text>
<text x="96.9" y="106.6">C2</text>
<text x="123.1" y="106.4">8550</text>
<text x="128.9" y="102.9">R9</text>
<text x="128.9" y="105.5">1K</text>
<text x="190.6" y="103.4">R1</text>
<text x="190.6" y="104.9">10</text>
<text x="198.2" y="103.4">R18</text>
<text x="198.2" y="104.9">220K</text>
<text x="69.6" y="112.5">NE602</text>
<text x="94" y="110.8">C3</text>
<text x="94" y="112.2">82p</text>
<text x="96.9" y="111">82p</text>
<text x="153.4" y="111">CP8</text>
<text x="153.4" y="112.5">16V/10u</text>
<text x="191.5" y="112.5">C12</text>
<text x="58.9" y="117.1">D1</text>
<text x="58.9" y="118.6">1N4148</text>
<text x="96.9" y="114.2">Y2</text>
<text x="96.9" y="118.6">7.023MHZ</text>
<text x="104.7" y="119.9">D3</text>
<text x="106" y="115.1">R15</text>
<text x="106" y="117.6">100K</text>
<text x="119" y="114">W2</text>
<text x="119" y="115.5">4K7</text>
<text x="168.5" y="118.7">D5</text>
<text x="179.2" y="119.6">R4</text>
<text x="191.5" y="114">103</text>
<text x="209.8" y="115.5">CP10</text>
<text x="209.8" y="117.1">16V/22u</text>
<text x="220.5" y="117.1">C14</text>
<text x="220.5" y="118.6">104</text>
<text x="86.4" y="123.1">C4</text>
<text x="86.4" y="124.7">82p</text>
<text x="104.7" y="121.3">1N4001</text>
<text x="115.3" y="121.5">C10</text>
<text x="115.3" y="122.8">103</text>
<text x="168.5" y="123.3">1N4148</text>
<text x="179.2" y="122.4">200</text>
<text x="60.3" y="142.4">R5</text>
<text x="69.6" y="141.5">Q5</text>
<text x="79.4" y="141.4">R6</text>
<text x="79.4" y="142.9">1K</text>
<text x="91" y="141.4">C17</text>
<text x="91" y="142.9">104</text>
<text x="96.3" y="143">L3</text>
<text x="107.7" y="142.9">CP1</text>
<text x="116.1" y="143">L4</text>
<text x="60.3" y="145.2">10K</text>
<text x="72.7" y="147.6">8050</text>
<text x="96.3" y="144.6">1mH</text>
<text x="107.7" y="144.4">16V/100u</text>
<text x="116.1" y="144.6">22uH</text>
<text x="116.7" y="149.1">C15</text>
<text x="126" y="149.9">L5</text>
<text x="145.8" y="149.1">J2</text>
<text x="160.1" y="147.4">R13</text>
<text x="160.1" y="149">10K</text>
<text x="186.8" y="146.1">C16</text>
<text x="227.9" y="145.5">R8</text>
<text x="227.9" y="148.2">1K</text>
<text x="80.1" y="152">LEDA</text>
<text x="96.9" y="155.2">C13</text>
<text x="116.7" y="153.7">104</text>
<text x="116.8" y="155.2">Q3</text>
<text x="124.5" y="153.5">C5</text>
<text x="124.5" y="155">470p</text>
<text x="126" y="152.2">1uH</text>
<text x="136.7" y="153.5">C6</text>
<text x="136.7" y="155">470p</text>
<text x="145.8" y="155.2">ANT</text>
<text x="170.2" y="152.2">U4D</text>
<text x="186.8" y="150.6">104</text>
<text x="188.4" y="153.7">U4A</text>
<text x="206.7" y="152.2">U4B</text>
<text x="228" y="153.7">U4C</text>
<text x="236.3" y="150.5">R10</text>
<text x="236.3" y="152">1K</text>
<text x="60.3" y="157.6">R7</text>
<text x="60.3" y="160.4">1K</text>
<text x="72.5" y="156.6">LEDB</text>
<text x="87.8" y="156.1">R14</text>
<text x="87.8" y="158.9">47K</text>
<text x="96.9" y="159.8">103</text>
<text x="103.1" y="161.1">D7</text>
<text x="108.3" y="161.1">R11</text>
<text x="116.8" y="156.7">D882</text>
<text x="161" y="161.1">D2</text>
<text x="168.7" y="159.8">74HC00</text>
<text x="186.9" y="161.3">74HC00</text>
<text x="206.7" y="159.8">74HC00</text>
<text x="228" y="161.3">74HC00</text>
<text x="43.6" y="167.2">J3</text>
<text x="95.5" y="167.4">9018/8050</text>
<text x="97" y="165.8">Q1</text>
<text x="103.1" y="162.6">1N4148</text>
<text x="108.3" y="162.6">10K</text>
<text x="161" y="162.6">1N4148</text>
<text x="178.4" y="162.6">R17</text>
<text x="178.4" y="164.2">150K</text>
<text x="196.7" y="162.6">R16</text>
<text x="196.7" y="164.2">150K</text>
<text x="215.9" y="164.2">C7</text>
<text x="215.9" y="165.7">4700p</text>
<text x="66.6" y="170.1">C11</text>
<text x="66.6" y="171.5">103</text>
<text x="71" y="171.3">R3</text>
<text x="81.8" y="170.3">C19</text>
<text x="81.8" y="171.8">104</text>
<text x="43.6" y="175.1">KEY</text>
<text x="71" y="174.1">39</text>
</g>
</svg>
